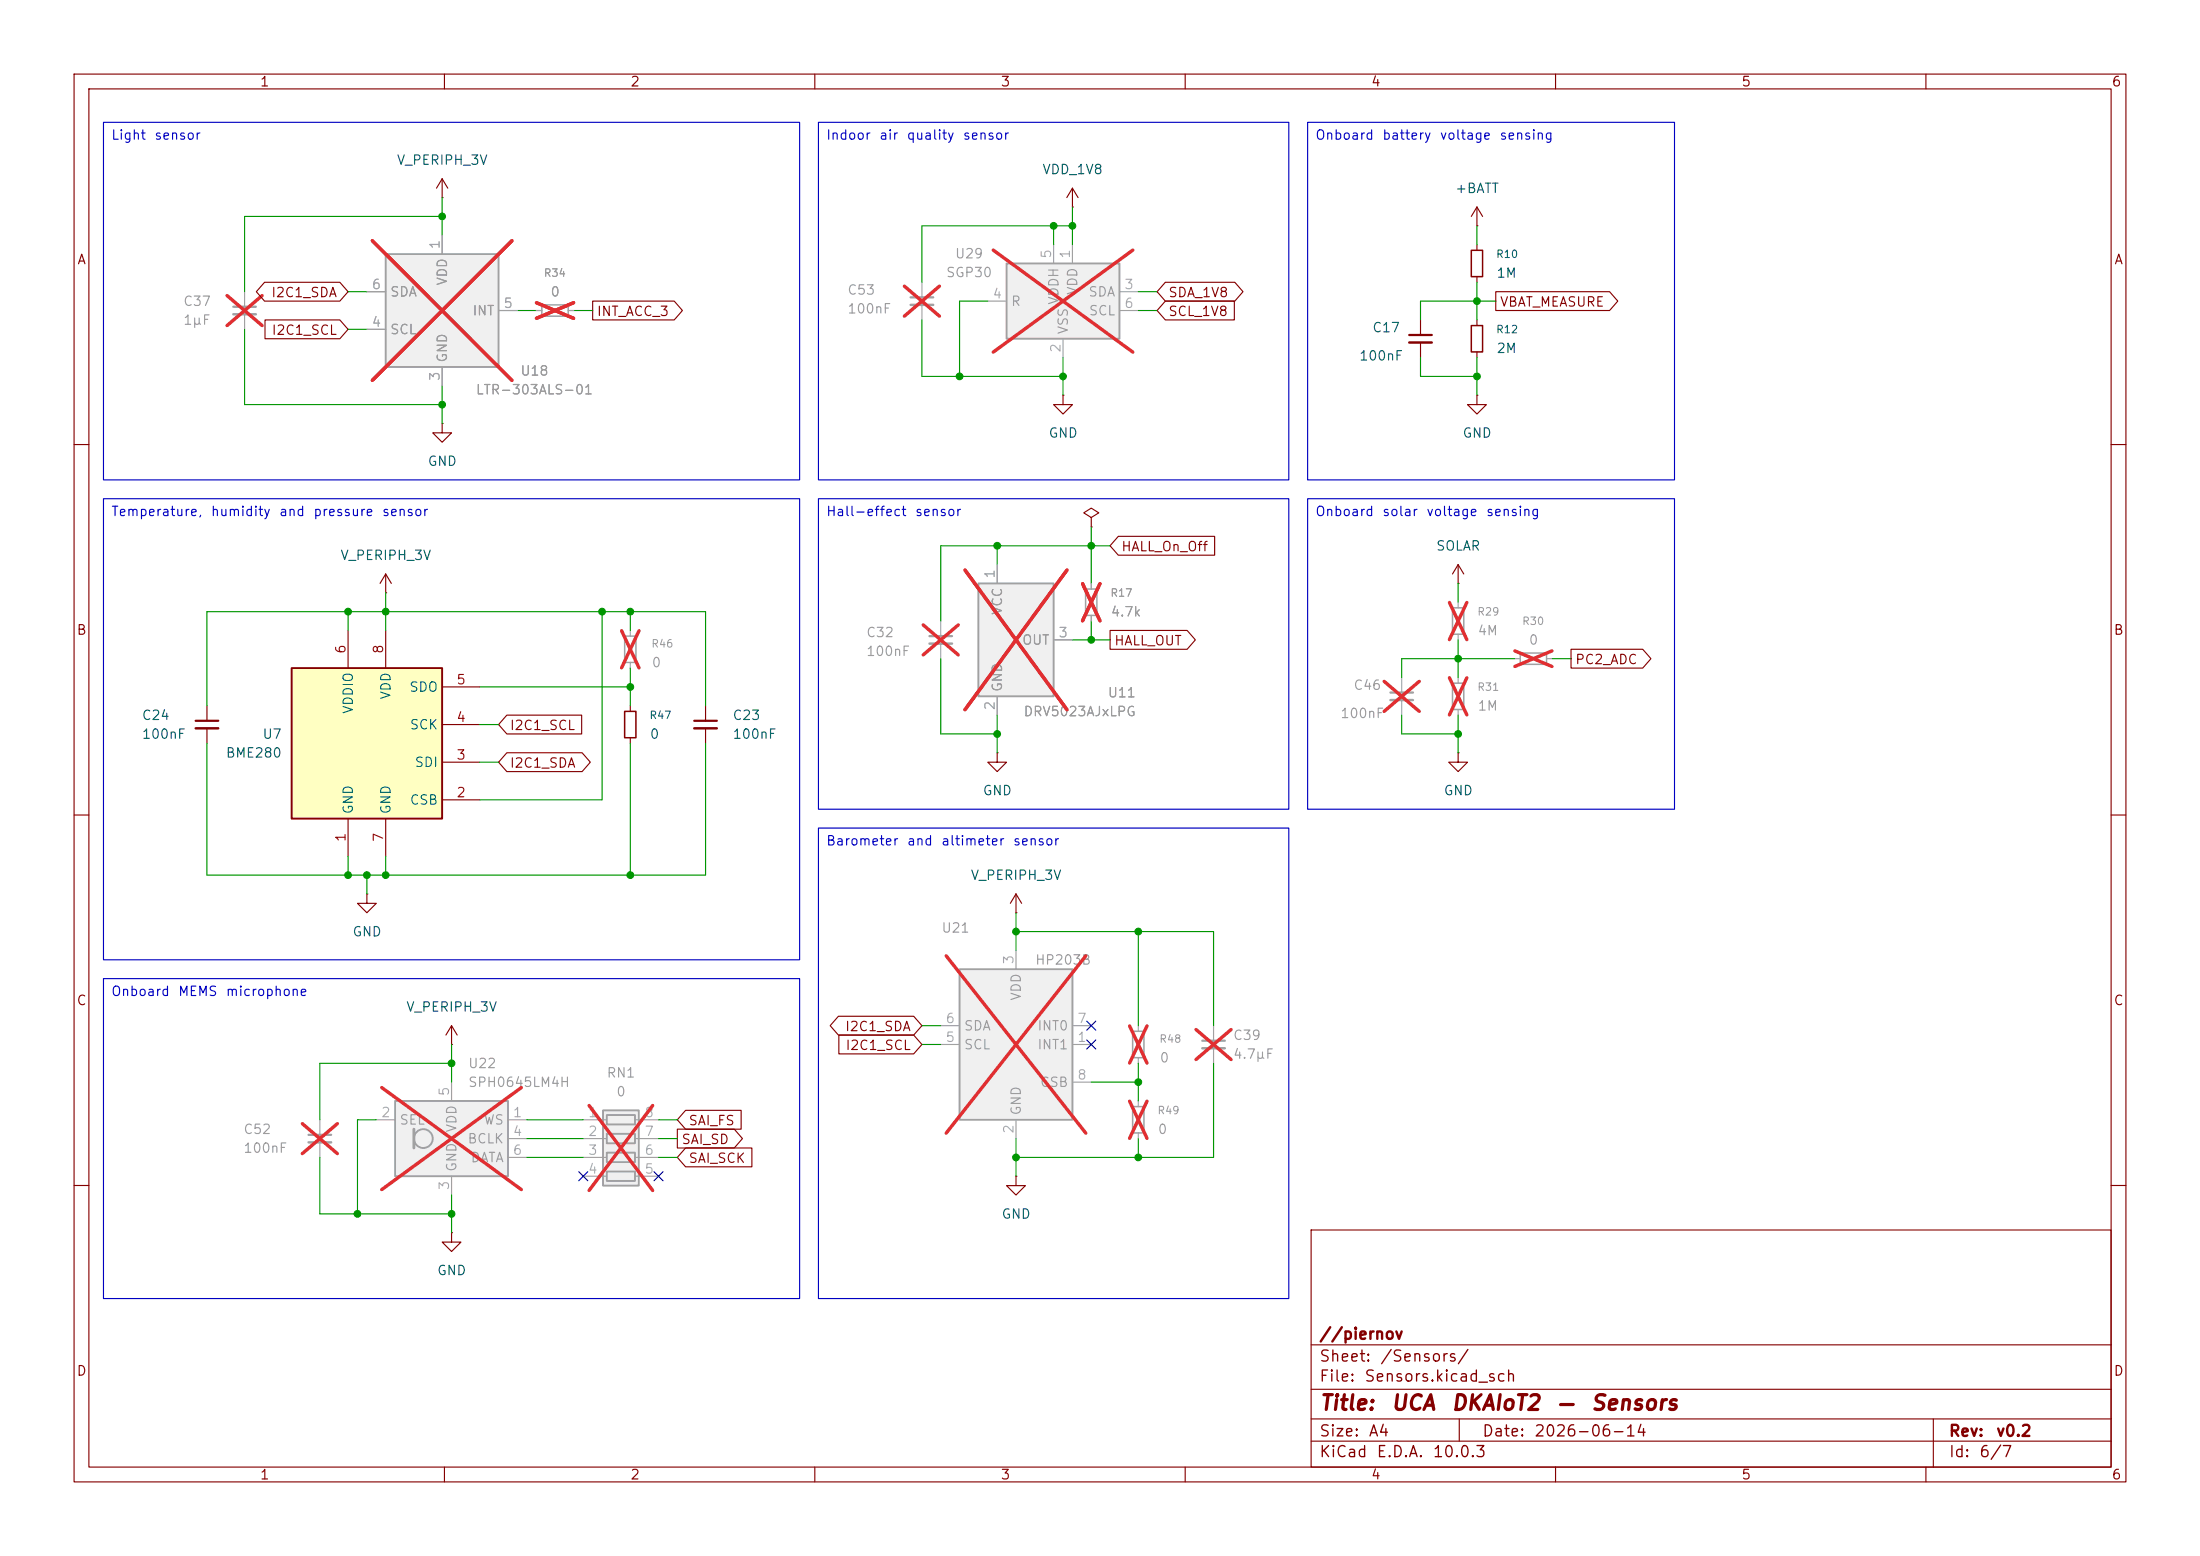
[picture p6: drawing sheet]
<svg xmlns="http://www.w3.org/2000/svg" width="297mm" height="210mm" viewBox="0 0 297 210" stroke-linecap="round" stroke-linejoin="round" font-family="sans-serif">
<g fill="none" stroke="#840000" stroke-width=".15">
<path d="M10 10h277v190h-277zM12 12h273v186h-273zM60 10v2M110 10v2M160 10v2M210 10v2M260 10v2M59.7 26.7h.1M59.7 24.1l-.8 1.3M59.7 24.1l.8 1.3M59.7 24.1v2.6M10 60h2"/>
<path d="M285 60h2M10 110h2M285 110h2M49.5 120.7v1.2h1.3l-1.3 1.3-1.2-1.3h1.2M49.5 120.7h.1M10 160h2M177 166h108v32h-108zM285 160h2M60 198v2M110 198v2M160 198v2M177 194.5h108"/>
<path d="M177 191.5h108M177 187.5h108M177 181.5h108M197 191.5v3M210 198v2M260 198v2M261 191.5v6.5"/>
</g>
<path d="M39.4 90.2h20.3v20.3h-20.3z" fill="#ffffc2"/>
<path d="M39.4 90.2h20.3v20.3h-20.3z" fill="none" stroke="#840000" stroke-width=".25"/>
<g fill="none" stroke="#840000" stroke-width=".15">
<path d="M196.8 78.7h.1M196.8 76.2l-.7 1.3M196.8 76.2l.8 1.3M196.8 76.2v2.5M27.9 95.3v2M27.9 98.3v2M47 85.1v5.1M52.1 85.1v5.1M59.7 97.8h5.1M59.7 92.7h5.1M47 110.5v5.1M52.1 110.5v5.1"/>
<path d="M59.7 108h5.1M59.7 102.9h5.1"/>
</g>
<path d="M26.4 97.3h3.1" fill="none" stroke="#840000" stroke-width=".3"/>
<path d="M26.4 98.3h3.1" fill="none" stroke="#840000" stroke-width=".33"/>
<path d="M196.1 82h1.5v3.6h-1.5zM205.2 88.1h3.6v1.6h-3.6z" fill="none" stroke="#a1a1a1" stroke-width=".2"/>
<path d="M33 39.4v2M33 42.4v2.1M196.8 81.3v.7M196.8 85.6v.8M204.5 88.9h.7M208.8 88.9h.7" fill="none" stroke="#a1a1a1" stroke-width=".15"/>
<path d="M30.7 39.9l4.7 4M35.4 39.9l-4.7 4M195.7 81.3l2.3 5M198 81.3l-2.3 5M204.5 87.8l5 2.2M209.5 87.8l-5 2.2" fill="none" stroke="#e12e31" stroke-width=".46"/>
<path d="M31.5 41.4h3" fill="none" stroke="#a1a1a1" stroke-width=".3"/>
<path d="M31.5 42.4h3" fill="none" stroke="#a1a1a1" stroke-width=".33"/>
<path d="M52.1 34.3h15.2v15.2h-15.2z" fill="#f0f0f0"/>
<path d="M52.1 34.3h15.2v15.2h-15.2z" fill="none" stroke="#a1a1a1" stroke-width=".25"/>
<path d="M49.5 39.4h2.6M59.7 31.8v2.5M49.5 44.5h2.6M59.7 49.5v2.6M67.3 41.9h2.5M72.4 41.9h.8M76.7 41.9h.8M43.2 151.1v2.1M43.2 154.2v2" fill="none" stroke="#a1a1a1" stroke-width=".15"/>
<path d="M50.3 32.5l18.8 18.8M69.1 32.5l-18.8 18.8M72.4 40.9l5 2.1M77.4 40.9l-5 2.1M40.8 151.7l4.7 4M45.5 151.7l-4.7 4" fill="none" stroke="#e12e31" stroke-width=".46"/>
<path d="M59.7 57.2v1.2h1.3l-1.3 1.3-1.3-1.3h1.3M59.7 57.2h.1M52.1 77.5l-.8 1.2M52.1 77.5l.7 1.2M52.1 77.5v2.5M52.1 80h.1M61 166.4v1.2h1.2l-1.2 1.3-1.3-1.3h1.3M61 166.4h.1" fill="none" stroke="#840000" stroke-width=".15"/>
<path d="M73.2 41.1h3.5v1.6h-3.5z" fill="none" stroke="#a1a1a1" stroke-width=".2"/>
<path d="M41.7 153.2h3" fill="none" stroke="#a1a1a1" stroke-width=".3"/>
<path d="M41.7 154.2h3" fill="none" stroke="#a1a1a1" stroke-width=".33"/>
<path d="M81.4 149.9h4.8v10.1h-4.8z" fill="#f0f0f0"/>
<path d="M81.4 149.9h4.8v10.1h-4.8zM81.9 150.5h3.8v1.3h-3.8zM81.9 153h3.8v1.3h-3.8zM81.9 155.6h3.8v1.2h-3.8zM81.9 158.1h3.8v1.3h-3.8z" fill="none" stroke="#a1a1a1" stroke-width=".25"/>
<path d="M78.7 151.1h3.2M78.7 153.7h3.2M78.7 156.2h3.2M78.7 158.8h3.2M85.7 151.1h3.2M85.7 153.7h3.2M85.7 156.2h3.2M85.7 158.8h3.2" fill="none" stroke="#a1a1a1" stroke-width=".15"/>
<path d="M79.5 149.2l8.6 11.5M88.1 149.2l-8.6 11.5" fill="none" stroke="#e12e31" stroke-width=".46"/>
<path d="M53.3 148.6h15.3v10.2h-15.3z" fill="#f0f0f0"/>
<g fill="none" stroke="#a1a1a1" stroke-width=".25">
<path d="M53.3 148.6h15.3v10.2h-15.3z"/>
<circle cx="57.1" cy="153.7" r="1.27"/>
</g>
<path d="M55.9 152.4v2.5" fill="none" stroke="#a1a1a1" stroke-width=".38"/>
<g fill="none" stroke="#a1a1a1" stroke-width=".15">
<path d="M85.1 85.1v.8M85.1 89.4v.8M189.2 91.4v2.1M189.2 94.5v2M196.8 91.4v.8M196.8 95.8v.7M50.8 151.1h2.5M61 146.1v2.5M61 158.8v2.5M68.6 151.1h2.5M68.6 153.7h2.5M68.6 156.2h2.5"/>
<path d="M153.7 148.6v.8M153.7 152.9v.8"/>
</g>
<path d="M83.9 85.1l2.4 5M86.3 85.1l-2.4 5M186.9 92l4.7 4M191.6 92l-4.7 4M195.7 91.5l2.3 5M198 91.5l-2.3 5M51.5 146.8l18.9 13.8M70.4 146.8l-18.9 13.8M152.5 148.6l2.3 5M154.8 148.6l-2.3 5" fill="none" stroke="#e12e31" stroke-width=".46"/>
<g fill="none" stroke="#840000" stroke-width=".15">
<path d="M143.5 53.3v1.3h1.3l-1.3 1.3-1.3-1.3h1.3M143.5 53.3h.1M191.8 43.2v2M191.8 46.2v2.1M199.4 53.3v1.3h1.3l-1.3 1.3-1.3-1.3h1.3M199.4 53.3h.1M85.1 95.3v.7M85.1 99.6v.7M95.2 95.3v2M95.2 98.3v2M196.8 101.6v1.3h1.3l-1.3 1.2-1.2-1.2h1.2M196.8 101.6h.1"/>
<path d="M61 138.4l-.8 1.3M61 138.4l.7 1.3M61 138.4v2.6M61 141h.1"/>
</g>
<path d="M84.3 85.9h1.6v3.5h-1.6zM196.1 92.2h1.5v3.6h-1.5zM152.9 149.4h1.5v3.5h-1.5z" fill="none" stroke="#a1a1a1" stroke-width=".2"/>
<path d="M187.7 93.5h3.1" fill="none" stroke="#a1a1a1" stroke-width=".3"/>
<path d="M187.7 94.5h3.1" fill="none" stroke="#a1a1a1" stroke-width=".33"/>
<path d="M84.3 96h1.6v3.6h-1.6z" fill="none" stroke="#840000" stroke-width=".2"/>
<path d="M190.2 45.2h3.1M93.7 97.3h3.1" fill="none" stroke="#840000" stroke-width=".3"/>
<path d="M190.2 46.2h3.1M93.7 98.3h3.1" fill="none" stroke="#840000" stroke-width=".33"/>
<path d="M135.9 35.6h15.2v10.1h-15.2z" fill="#f0f0f0"/>
<path d="M135.9 35.6h15.2v10.1h-15.2z" fill="none" stroke="#a1a1a1" stroke-width=".25"/>
<path d="M124.5 38.1v2M142.2 33v2.6M144.8 33v2.6M151.1 39.4h2.6M124.5 41.1v2.1M133.3 40.6h2.6M143.5 45.7v2.6M151.1 41.9h2.6" fill="none" stroke="#a1a1a1" stroke-width=".15"/>
<path d="M122.1 38.6l4.7 4.1M126.8 38.6l-4.7 4.1M134.1 33.8l18.8 13.7M152.9 33.8l-18.8 13.7" fill="none" stroke="#e12e31" stroke-width=".46"/>
<path d="M144.8 27.9h.1M144.8 25.4l-.8 1.3M144.8 25.4l.7 1.3M144.8 25.4v2.5M199.4 30.5h.1M199.4 27.9v2.6M199.4 33v.8M199.4 37.3v.8M199.4 27.9l-.8 1.3M199.4 27.9l.8 1.3M199.4 43.2v.7M199.4 47.5v.8" fill="none" stroke="#840000" stroke-width=".15"/>
<path d="M198.6 33.8h1.6v3.5h-1.6zM198.6 43.9h1.6v3.6h-1.6z" fill="none" stroke="#840000" stroke-width=".2"/>
<path d="M122.9 40.1h3.1" fill="none" stroke="#a1a1a1" stroke-width=".3"/>
<path d="M122.9 41.1h3.1" fill="none" stroke="#a1a1a1" stroke-width=".33"/>
<path d="M129.5 130.8h15.3v20.3h-15.3z" fill="#f0f0f0"/>
<path d="M129.5 130.8h15.3v20.3h-15.3z" fill="none" stroke="#a1a1a1" stroke-width=".25"/>
<path d="M127 138.4h2.5M137.2 128.3v2.5M144.8 138.4h2.5M127 141h2.5M137.2 151.1v2.6M144.8 141h2.5M144.8 146.1h2.5" fill="none" stroke="#a1a1a1" stroke-width=".15"/>
<path d="M127.7 129l18.9 23.9M146.6 129l-18.9 23.9" fill="none" stroke="#e12e31" stroke-width=".46"/>
<path d="M147.3 69.9l1-.7-1-.6-1 .6 1 .7v1.2M147.3 71.1h.1" fill="none" stroke="#840000" stroke-width=".15"/>
<path d="M132.1 78.7h10.1v15.3h-10.1z" fill="#f0f0f0"/>
<path d="M132.1 78.7h10.1v15.3h-10.1z" fill="none" stroke="#a1a1a1" stroke-width=".25"/>
<g fill="none" stroke="#a1a1a1" stroke-width=".15">
<path d="M49.5 39.4h2.6M59.7 31.8v2.5M49.5 44.5h2.6M59.7 49.5v2.6M67.3 41.9h2.5M72.4 41.9h.8M76.7 41.9h.8M134.6 76.2v2.5M147.3 78.7v.8M127 83.8v2.1M127 86.9v2M134.6 94v2.5"/>
<path d="M142.2 86.4h2.6M147.3 83.1v.7M153.7 138.4v.8M163.8 138.4v2.1M153.7 142.7v.8M163.8 141.5v2"/>
</g>
<g fill="none" stroke="#e12e31" stroke-width=".46">
<path d="M50.3 32.5l18.8 18.8M69.1 32.5l-18.8 18.8M72.4 40.9l5 2.1M77.4 40.9l-5 2.1M130.3 76.9l13.7 18.9M144 76.9l-13.7 18.9M146.1 78.8l2.4 5M148.5 78.8l-2.4 5M124.6 84.3l4.8 4.1M129.4 84.3l-4.8 4.1M152.5 138.5l2.3 5M154.8 138.5l-2.3 5"/>
<path d="M161.5 139l4.7 4M166.2 139l-4.7 4"/>
</g>
<path d="M146.6 79.5h1.5v3.6h-1.5zM152.9 139.2h1.5v3.5h-1.5z" fill="none" stroke="#a1a1a1" stroke-width=".2"/>
<g fill="none" stroke="#840000" stroke-width=".15">
<path d="M35.7 38.1h10.2l1.1 1.3-1.1 1.2h-10.2l-1.1-1.2zM157.3 38.1h9.4l1.1 1.3-1.1 1.2h-9.4l-1.1-1.2zM201.9 39.4h15.4l1.1 1.2-1.1 1.3h-15.4zM35.8 43.2h10.1l1.1 1.3-1.1 1.2h-10.1zM80 40.6h11l1.1 1.3-1.1 1.3h-11zM157.3 40.6h9.3v2.6h-9.3l-1.1-1.3zM151 72.4h13v2.5h-13l-1.1-1.2zM68.4 96.5h10.1v2.6h-10.1l-1.1-1.3zM149.9 85.1h10.4l1.1 1.3-1.1 1.2h-10.4zM212.1 87.6h9.7l1.1 1.3-1.1 1.3h-9.7zM68.4 101.6h10.2l1.1 1.3-1.1 1.2h-10.2l-1.1-1.2zM134.6 101.6v1.3h1.3l-1.3 1.2-1.3-1.2h1.3"/>
<path d="M134.6 101.6h.1M113.2 137.2h10.1l1.2 1.2-1.2 1.3h-10.1l-1.1-1.3zM113.2 139.7h10.1l1.2 1.3-1.2 1.2h-10.1zM137.2 123.2h.1M137.2 120.7l-.8 1.2M137.2 120.7l.7 1.2M137.2 120.7v2.5M91.4 152.4h7.7l1.1 1.3-1.1 1.2h-7.7zM92.6 154.9h8.9v2.6h-8.9l-1.2-1.3zM92.6 149.9h7.5v2.5h-7.5l-1.2-1.3zM137.2 158.8v1.2h1.2l-1.2 1.3-1.3-1.3h1.3M137.2 158.8h.1"/>
</g>
<path d="M125.5 85.9h3M162.3 140.5h3.1" fill="none" stroke="#a1a1a1" stroke-width=".3"/>
<path d="M125.5 86.9h3M162.3 141.5h3.1" fill="none" stroke="#a1a1a1" stroke-width=".33"/>
<g fill="none" stroke="#009600" stroke-width=".15">
<path d="M47 39.4h2.5M59.7 26.7v5.1M59.7 29.2h-26.7v10.2M142.2 30.5v2.5M144.8 30.5h-20.3v7.6M144.8 27.9v5.1M153.7 39.4h2.5M199.4 30.5v2.5M199.4 38.1v5.1M33 44.5v10.1h26.7M47 44.5h2.5M59.7 52.1v5.1"/>
<path d="M69.8 41.9h2.6M77.5 41.9h2.5M124.5 43.2v7.6h19M133.3 40.6h-3.8v10.2M143.5 48.3v5M153.7 41.9h2.5M191.8 48.3v2.5h7.6M199.4 48.3v5M201.9 40.6h-10.1v2.6M134.6 73.7v2.5M147.3 71.1v7.6M149.9 73.7h-22.9v10.1"/>
<path d="M196.8 78.7v2.6M27.9 95.3v-12.7h67.3v12.7M47 82.6v2.5M52.1 80v5.1M64.8 97.8h2.5M64.8 92.7h20.3M81.3 82.6v25.4h-16.5M85.1 82.6v2.5M85.1 90.2v5.1M127 88.9v10.2h7.6M134.6 96.5v5.1M144.8 86.4h5.1"/>
<path d="M147.3 83.8v2.6M189.2 96.5v2.6h7.6M196.8 86.4v5M196.8 96.5v5.1M204.5 88.9h-15.3v2.5M209.5 88.9h2.6M27.9 100.3v17.8h67.3v-17.8M47 115.6v2.5M49.5 118.1v2.6M52.1 115.6v2.5M64.8 102.9h2.5M85.1 100.3v17.8"/>
<path d="M124.5 138.4h2.5M137.2 123.2v5.1M137.2 125.7h26.6v12.7M153.7 125.7v12.7M43.2 156.2v7.6h17.8M50.8 151.1h-2.5v12.7M61 141v5.1M61 143.5h-17.8v7.6M71.1 156.2h7.6M71.1 151.1h7.6M71.1 153.7h7.6M88.9 156.2h2.5"/>
<path d="M88.9 151.1h2.5M88.9 153.7h2.5M124.5 141h2.5M137.2 153.7v5.1M147.3 146.1h6.4M153.7 143.5v5.1M153.7 153.7v2.5M163.8 143.5v12.7h-26.6M61 161.3v5.1"/>
</g>
<path d="M146.7 137.8l1.2 1.2M147.9 137.8l-1.2 1.2M78.1 158.1l1.2 1.3M79.3 158.1l-1.2 1.3M88.3 158.1l1.2 1.3M89.5 158.1l-1.2 1.3M146.7 140.4l1.2 1.2M147.9 140.4l-1.2 1.2" fill="none" stroke="#000084" stroke-width=".15"/>
<path d="M14 16.5h93.9v48.3h-93.9zM110.5 16.5h63.5v48.3h-63.5zM176.5 16.5h49.6v48.3h-49.6zM14 67.3h93.9v62.2h-93.9zM110.5 67.3h63.5v41.9h-63.5zM176.5 67.3h49.6v41.9h-49.6zM110.5 111.8h63.5v63.5h-63.5zM14 132.1h93.9v43.2h-93.9z" fill="none" stroke="#0000c2" stroke-width=".15"/>
<g fill="#009600" stroke="#009600" stroke-width=".14">
<circle cx="134.6" cy="73.7" r=".46"/>
<circle cx="147.3" cy="73.7" r=".46"/>
<circle cx="134.6" cy="99.1" r=".46"/>
<circle cx="147.3" cy="86.4" r=".46"/>
<circle cx="61" cy="163.8" r=".46"/>
<circle cx="48.3" cy="163.8" r=".46"/>
<circle cx="61" cy="143.5" r=".46"/>
<circle cx="59.7" cy="54.6" r=".46"/>
<circle cx="59.7" cy="29.2" r=".46"/>
<circle cx="81.3" cy="82.6" r=".46"/>
<circle cx="47" cy="82.6" r=".46"/>
<circle cx="143.5" cy="50.8" r=".46"/>
<circle cx="129.5" cy="50.8" r=".46"/>
<circle cx="199.4" cy="50.8" r=".46"/>
<circle cx="142.2" cy="30.5" r=".46"/>
<circle cx="144.8" cy="30.5" r=".46"/>
<circle cx="196.8" cy="99.1" r=".46"/>
<circle cx="199.4" cy="40.6" r=".46"/>
<circle cx="196.8" cy="88.9" r=".46"/>
<circle cx="85.1" cy="92.7" r=".46"/>
<circle cx="85.1" cy="118.1" r=".46"/>
<circle cx="52.1" cy="118.1" r=".46"/>
<circle cx="52.1" cy="82.6" r=".46"/>
<circle cx="47" cy="118.1" r=".46"/>
<circle cx="49.5" cy="118.1" r=".46"/>
<circle cx="85.1" cy="82.6" r=".46"/>
<circle cx="153.7" cy="156.2" r=".46"/>
<circle cx="153.7" cy="125.7" r=".46"/>
<circle cx="137.2" cy="125.7" r=".46"/>
<circle cx="153.7" cy="146.1" r=".46"/>
<circle cx="137.2" cy="156.2" r=".46"/>
</g>
<g font-size="2" fill="#840000">
<text x="178" y="190.8">Title:</text>
<text x="187.7" y="190.8">UCA</text>
<text x="195.8" y="190.8">DKAIoT2</text>
<text x="210" y="190.8">—</text>
<text x="214.6" y="190.8">Sensors</text>
</g>
<g font-size="1.5" fill="#840000">
<text x="178" y="184.2">Sheet:</text>
<text x="178" y="181.2">//piernov</text>
<text x="186.2" y="184.2">/Sensors/</text>
<text x="178" y="186.9">File:</text>
<text x="184.1" y="186.9">Sensors.kicad_sch</text>
<text x="178" y="197.1">KiCad</text>
<text x="178" y="194.3">Size:</text>
<text x="184.7" y="194.3">A4</text>
<text x="185.7" y="197.1">E.D.A.</text>
<text x="193.3" y="197.1">10.0.3</text>
<text x="200" y="194.3">Date:</text>
<text x="207" y="194.3">2026-06-14</text>
<text x="263" y="194.3">Rev:</text>
<text x="263" y="197.1">Id:</text>
<text x="267.1" y="197.1">6/7</text>
<text x="269.4" y="194.3">v0.2</text>
</g>
<g font-size="1.3" fill="#840000">
<text x="35" y="12">1</text>
<text x="85" y="12">2</text>
<text x="135" y="12">3</text>
<text x="185" y="12">4</text>
<text x="235" y="12">5</text>
<text x="285" y="12">6</text>
<text x="10.3" y="36">A</text>
<text x="285.3" y="36">A</text>
<text x="36.5" y="40.4">I2C1_SDA</text>
<text x="157.6" y="40.4">SDA_1V8</text>
<text x="202.4" y="41.7">VBAT_MEASURE</text>
<text x="36.6" y="45.5">I2C1_SCL</text>
<text x="80.5" y="43">INT_ACC_3</text>
<text x="157.6" y="43">SCL_1V8</text>
<text x="151.3" y="74.7">HALL_On_Off</text>
<text x="10.3" y="86">B</text>
<text x="150.3" y="87.4">HALL_OUT</text>
<text x="212.6" y="90">PC2_ADC</text>
<text x="285.3" y="86">B</text>
<text x="68.7" y="98.9">I2C1_SCL</text>
<text x="68.7" y="103.9">I2C1_SDA</text>
<text x="10.3" y="136">C</text>
<text x="285.3" y="136">C</text>
<text x="114" y="139.5">I2C1_SDA</text>
<text x="114.1" y="142">I2C1_SCL</text>
<text x="91.9" y="154.7">SAI_SD</text>
<text x="92.9" y="152.2">SAI_FS</text>
<text x="92.9" y="157.3">SAI_SCK</text>
<text x="10.3" y="186">D</text>
<text x="285.3" y="186">D</text>
<text x="35" y="200">1</text>
<text x="85" y="200">2</text>
<text x="135" y="200">3</text>
<text x="185" y="200">4</text>
<text x="235" y="200">5</text>
<text x="285" y="200">6</text>
</g>
<g font-size="1.3" fill="#0000c2">
<text x="14.9" y="19.2">Light</text>
<text x="20.7" y="19.2">sensor</text>
<text x="111.4" y="19.2">Indoor</text>
<text x="118.6" y="19.2">air</text>
<text x="122.3" y="19.2">quality</text>
<text x="129.9" y="19.2">sensor</text>
<text x="177.5" y="19.2">Onboard</text>
<text x="186.5" y="19.2">battery</text>
<text x="194.3" y="19.2">voltage</text>
<text x="202.3" y="19.2">sensing</text>
<text x="14.9" y="70">Temperature,</text>
<text x="28.4" y="70">humidity</text>
<text x="37.6" y="70">and</text>
<text x="42.2" y="70">pressure</text>
<text x="51.5" y="70">sensor</text>
<text x="111.4" y="70">Hall-effect</text>
<text x="123.4" y="70">sensor</text>
<text x="177.5" y="70">Onboard</text>
<text x="186.5" y="70">solar</text>
<text x="192.5" y="70">voltage</text>
<text x="200.5" y="70">sensing</text>
<text x="111.4" y="114.4">Barometer</text>
<text x="122.3" y="114.4">and</text>
<text x="127" y="114.4">altimeter</text>
<text x="136.7" y="114.4">sensor</text>
<text x="14.9" y="134.7">Onboard</text>
<text x="24" y="134.7">MEMS</text>
<text x="30.4" y="134.7">microphone</text>
</g>
<g font-size="1.3" fill="#006464">
<text x="53.5" y="22.6">V_PERIPH_3V</text>
<text x="140.6" y="23.8">VDD_1V8</text>
<text x="196.4" y="26.4">+BATT</text>
<text x="201.9" y="37.8">1M</text>
<text x="185.2" y="45.2">C17</text>
<text x="201.9" y="48">2M</text>
<text x="183.4" y="49">100nF</text>
<text x="141.5" y="59.4">GND</text>
<text x="197.4" y="59.4">GND</text>
<text x="57.7" y="63.2">GND</text>
<text x="45.9" y="75.9">V_PERIPH_3V</text>
<text x="193.8" y="74.6">SOLAR</text>
<text x="53" y="94.5" transform="rotate(-90 53 94.5)">VDD</text>
<text x="55.2" y="93.7">SDO</text>
<text x="19.1" y="100">100nF</text>
<text x="19.1" y="97.5">C24</text>
<text x="35.3" y="100">U7</text>
<text x="48" y="96.4" transform="rotate(-90 48 96.4)">VDDIO</text>
<text x="55.2" y="98.8">SCK</text>
<text x="87.6" y="100">0</text>
<text x="98.8" y="100">100nF</text>
<text x="98.8" y="97.5">C23</text>
<text x="30.4" y="102.6">BME280</text>
<text x="55.9" y="103.8">SDI</text>
<text x="132.6" y="107.7">GND</text>
<text x="194.8" y="107.7">GND</text>
<text x="48" y="110" transform="rotate(-90 48 110)">GND</text>
<text x="53" y="110" transform="rotate(-90 53 110)">GND</text>
<text x="55.2" y="108.9">CSB</text>
<text x="131" y="119.1">V_PERIPH_3V</text>
<text x="47.5" y="126.7">GND</text>
<text x="54.8" y="136.9">V_PERIPH_3V</text>
<text x="135.1" y="164.8">GND</text>
<text x="58.9" y="172.4">GND</text>
</g>
<g font-size="1.3" fill="#aaa">
<text x="59.7" y="33.7" transform="rotate(-90 59.7 33.7)">1</text>
<text x="142.2" y="35" transform="rotate(-90 142.2 35)">5</text>
<text x="144.8" y="35" transform="rotate(-90 144.8 35)">1</text>
<text x="50.1" y="39.3">6</text>
<text x="67.9" y="41.9">5</text>
<text x="133.9" y="40.6">4</text>
<text x="151.7" y="39.3">3</text>
<text x="151.7" y="41.9">6</text>
<text x="50.1" y="44.4">4</text>
<text x="143.5" y="47.7" transform="rotate(-90 143.5 47.7)">2</text>
<text x="59.7" y="51.5" transform="rotate(-90 59.7 51.5)">3</text>
<text x="134.6" y="78.2" transform="rotate(-90 134.6 78.2)">1</text>
<text x="142.8" y="86.3">3</text>
<text x="134.6" y="96" transform="rotate(-90 134.6 96)">2</text>
<text x="137.1" y="130.2" transform="rotate(-90 137.1 130.2)">3</text>
<text x="127.6" y="140.9">5</text>
<text x="127.6" y="138.4">6</text>
<text x="145.3" y="140.9">1</text>
<text x="145.3" y="138.4">7</text>
<text x="60.9" y="148" transform="rotate(-90 60.9 148)">5</text>
<text x="145.3" y="146">8</text>
<text x="51.4" y="151.1">2</text>
<text x="69.1" y="151.1">1</text>
<text x="69.1" y="153.6">4</text>
<text x="79.3" y="151.1">1</text>
<text x="79.3" y="153.6">2</text>
<text x="86.9" y="153.6">7</text>
<text x="86.9" y="151.1">8</text>
<text x="137.1" y="153.1" transform="rotate(-90 137.1 153.1)">2</text>
<text x="60.9" y="160.7" transform="rotate(-90 60.9 160.7)">3</text>
<text x="69.1" y="156.2">6</text>
<text x="79.3" y="156.2">3</text>
<text x="79.3" y="158.7">4</text>
<text x="86.9" y="158.7">5</text>
<text x="86.9" y="156.2">6</text>
</g>
<g font-size="1.3" fill="#989898">
<text x="128.8" y="35.2">U29</text>
<text x="24.6" y="41.6">C37</text>
<text x="52.6" y="40.3">SDA</text>
<text x="60.7" y="38.6" transform="rotate(-90 60.7 38.6)">VDD</text>
<text x="74.2" y="40.3">0</text>
<text x="114.3" y="40.1">C53</text>
<text x="127.6" y="37.7">SGP30</text>
<text x="136.4" y="41.6">R</text>
<text x="143.2" y="41.2" transform="rotate(-90 143.2 41.2)">VDDH</text>
<text x="145.8" y="39.9" transform="rotate(-90 145.8 39.9)">VDD</text>
<text x="146.9" y="40.3">SDA</text>
<text x="24.6" y="44.2">1µF</text>
<text x="52.6" y="45.4">SCL</text>
<text x="63.7" y="42.9">INT</text>
<text x="114.3" y="42.6">100nF</text>
<text x="144.5" y="45.2" transform="rotate(-90 144.5 45.2)">VSS</text>
<text x="146.9" y="42.9">SCL</text>
<text x="60.7" y="49" transform="rotate(-90 60.7 49)">GND</text>
<text x="64.1" y="53.5">LTR-303ALS-01</text>
<text x="70.2" y="51">U18</text>
<text x="135.6" y="83.1" transform="rotate(-90 135.6 83.1)">VCC</text>
<text x="149.9" y="83.5">4.7k</text>
<text x="116.8" y="88.9">100nF</text>
<text x="116.8" y="86.3">C32</text>
<text x="137.9" y="87.3">OUT</text>
<text x="199.4" y="86.1">4M</text>
<text x="206.3" y="87.3">0</text>
<text x="87.9" y="90.4">0</text>
<text x="135.6" y="93.5" transform="rotate(-90 135.6 93.5)">GND</text>
<text x="149.5" y="94.4">U11</text>
<text x="182.6" y="93.4">C46</text>
<text x="138.1" y="97">DRV5023AJxLPG</text>
<text x="180.9" y="97.2">100nF</text>
<text x="199.4" y="96.2">1M</text>
<text x="127" y="126.2">U21</text>
<text x="139.7" y="130.5">HP203B</text>
<text x="138.1" y="135.1" transform="rotate(-90 138.1 135.1)">VDD</text>
<text x="130" y="141.9">SCL</text>
<text x="130" y="139.4">SDA</text>
<text x="140" y="141.9">INT1</text>
<text x="140" y="139.4">INT0</text>
<text x="156.5" y="143.7">0</text>
<text x="166.4" y="143.2">4.7µF</text>
<text x="166.4" y="140.7">C39</text>
<text x="63.1" y="144.5">U22</text>
<text x="63.1" y="147">SPH0645LM4H</text>
<text x="81.8" y="145.8">RN1</text>
<text x="83.1" y="148.3">0</text>
<text x="140.3" y="147">CSB</text>
<text x="32.8" y="155.9">100nF</text>
<text x="32.8" y="153.4">C52</text>
<text x="53.8" y="152.1">SEL</text>
<text x="61.9" y="152.9" transform="rotate(-90 61.9 152.9)">VDD</text>
<text x="63" y="154.6">BCLK</text>
<text x="65.2" y="152.1">WS</text>
<text x="138.1" y="150.6" transform="rotate(-90 138.1 150.6)">GND</text>
<text x="156.2" y="153.4">0</text>
<text x="61.9" y="158.2" transform="rotate(-90 61.9 158.2)">GND</text>
<text x="63.5" y="157.2">DATA</text>
</g>
<g font-size="1.3" fill="#a90000">
<text x="47" y="88.3" transform="rotate(-90 47 88.3)">6</text>
<text x="52" y="88.3" transform="rotate(-90 52 88.3)">8</text>
<text x="61.5" y="92.7">5</text>
<text x="61.5" y="97.8">4</text>
<text x="61.5" y="107.9">2</text>
<text x="61.5" y="102.8">3</text>
<text x="47" y="113.7" transform="rotate(-90 47 113.7)">1</text>
<text x="52" y="113.7" transform="rotate(-90 52 113.7)">7</text>
</g>
<g font-size="1" fill="#006464">
<text x="201.9" y="35.1">R10</text>
<text x="201.9" y="45.2">R12</text>
<text x="87.6" y="97.3">R47</text>
</g>
<g font-size="1" fill="#989898">
<text x="73.3" y="37.6">R34</text>
<text x="149.8" y="80.8">R17</text>
<text x="199.4" y="83.3">R29</text>
<text x="87.8" y="87.6">R46</text>
<text x="205.4" y="84.6">R30</text>
<text x="199.4" y="93.5">R31</text>
<text x="156.4" y="141">R48</text>
<text x="156.2" y="150.6">R49</text>
</g>
</svg>
